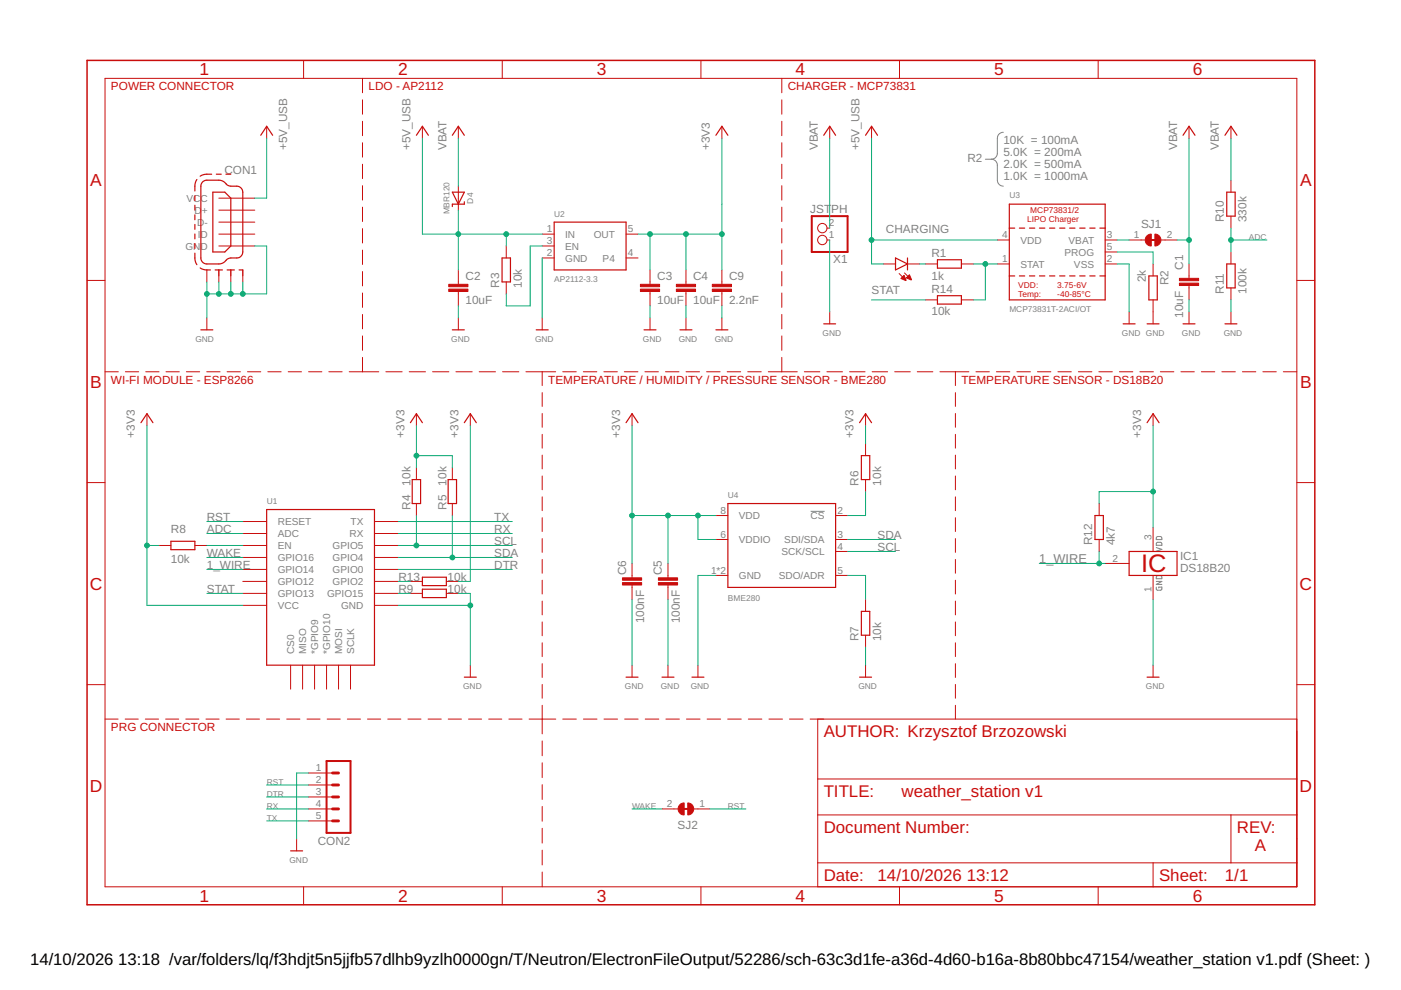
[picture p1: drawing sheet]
<svg xmlns="http://www.w3.org/2000/svg" width="297mm" height="210mm" viewBox="0 0 297 210" stroke-linecap="round" stroke-linejoin="round" font-family="sans-serif">
<path d="M208.9 33.8h1.3M210.2 33.8l.8 .2 .4 .7 .1 3.5 .1 .6 .6 .5 .5 .2M212.7 28l-.5 .2-.6 .6-.1 .5-.1 3.5-.4 .7-.8 .3M171.9 108.4h2.9M245.2 116.1l1.1 .4-1.1 .4M245.3 115.1l.8-.1 .2 .6h-1.1zM245.3 113.9l.8-.1 .2 .6h-1.1zM245.2 124.5l.1 .6h.8l.2-.1v-.5h-.6v.2M245.2 123.3h1.1l-1.1 .6h1.1M245.2 122.2l.2-.1h.7l.2 .1v.5h-1.1z" fill="none" stroke="#808080" stroke-width=".21"/>
<g fill="none" stroke="#c90d0c" stroke-width=".21">
<path d="M22.3 16.6h252.7v171.4h-252.7zM64.4 12.8v3.8M76.9 16.6v3.1M106.5 12.8v3.8M148.6 12.8v3.8M165.8 16.6v3.1M190.7 12.8v3.8M232.8 12.8v3.8M56.5 26.8v2.5M76.9 21.2v3M76.9 25.7v3.1M76.9 30.3v3"/>
<path d="M76.9 34.8v3.1M76.9 39.4v3M89.6 26.8v2.5M97.2 26.8v2.5M97.2 39.5v5.1M153.1 26.8v2.5M165.8 21.2v3M165.8 25.7v3.1M165.8 30.3v3M165.8 34.8v3.1M165.8 39.4v3M175.9 26.8v2.5"/>
<path d="M184.8 26.8v2.5M252.1 26.8v2.5M261 26.8v2.5M261 38.2v2.5M18.5 59.5h3.8M43.9 57.2v2.6M46.4 49.6h7.6M46.4 52.2h7.6M46.4 57.2v2.6M46.4 42h7.6M46.4 44.6h7.6M46.4 47.1h7.6"/>
<path d="M48.9 57.2v2.6M51.5 57.2v2.6M76.9 43.9v3.1M76.9 48.5v3M76.9 53v3.1M76.9 57.6v3M97.2 57.2v3.1M107.3 52.2v2.5M107.3 59.8v2.5M115 49.6h2.5M115 52.2h2.5M115 54.7h2.5"/>
<path d="M132.7 49.6h2.6M132.7 54.7h2.6M137.8 57.2v3.1M145.4 57.2v3.1M153.1 57.2v3.1M165.8 43.9v3.1M165.8 48.5v3M165.8 53v3.1M165.8 57.6v3M175.3 50.9h.6M175.3 48.4h.6M187.3 56h2.6"/>
<path d="M190.6 58l1.4 1.4M191.8 57.9l1.4 1.4M192.4 56h2.5M196.2 56h2.6M203.8 56h2.6M211.5 50.9h2.5M211.5 56h2.5M234.3 50.9h2.6M234.3 56h2.6M234.3 53.4h2.6M239.4 50.9h3.4M244.5 56v2.5"/>
<path d="M246.1 50.9h3.5M252.1 56v3M261 45.8v2.6M261 53.4v2.6M275 59.5h3.8M22.3 78.8h2.8M26.6 78.8h2.8M30.9 78.8h2.8M35.2 78.8h2.8M39.5 78.8h2.8M43.8 78.8h2.9M43.9 67.4v2.5"/>
<path d="M48.2 78.8h2.8M52.5 78.8h2.8M56.8 78.8h2.8M61.1 78.8h2.8M65.4 78.8h2.8M69.7 78.8h2.8M74 78.8h6.3M76.9 62.1v3.1M76.9 66.7v3M76.9 71.2v3.1M76.9 75.8v3M81.8 78.8h3.5"/>
<path d="M86.8 78.8h3.4M91.7 78.8h3.5M96.7 78.8h3.4M97.2 61.8v3.1M97.2 67.4v2.5M101.6 78.8h3.5M106.6 78.8h3.4M111.5 78.8h6.3M115 67.4v2.5M115 78.8v2.9M119.3 78.8h2.9M123.7 78.8h2.8"/>
<path d="M128 78.8h2.9M132.4 78.8h2.9M136.7 78.8h2.9M137.8 61.8v3.1M137.8 67.4v2.5M141.1 78.8h2.9M145.4 61.8v3.1M145.4 67.4v2.5M145.5 78.8h2.8M149.8 78.8h2.9M153.1 61.8v3.1M153.1 67.4v2.5"/>
<path d="M154.2 78.8h2.8M158.5 78.8h2.9M162.9 78.8h6.1M165.8 62.1v3.1M165.8 66.7v3M165.8 71.2v3.1M165.8 75.8v3M170.5 78.8h3.3M175.3 78.8h3.3M175.9 66.1v2.6M180.1 78.8h3.3M184.9 78.8h3.3"/>
<path d="M189.7 78.8h3.3M194.5 78.8h3.3M196.2 63.6h2.6M199.3 78.8h6.1M202.6 78.8v2.9M203.8 63.6h2.6M206.9 78.8h2.9M211.3 78.8h2.8M215.6 78.8h2.9M220 78.8h2.8M224.3 78.8h2.8M228.6 78.8h2.9"/>
<path d="M233 78.8h2.8M237.3 78.8h2.9M239.4 66.1v2.6M241.7 78.8h2.8M244.5 63.6v5.1M246 78.8h2.9M250.4 78.8h2.8M252.1 60.5v3.1M252.1 66.1v2.6M254.7 78.8h2.9M259.1 78.8h2.8M261 61v2.6"/>
<path d="M261 66.1v2.6M263.4 78.8h2.9M267.8 78.8h2.8M272.1 78.8h2.9M31.2 87.7v2.6M88.3 87.7v2.6M88.3 99.1v2.6M95.9 99.1v2.6M99.7 87.7v2.6M115 83.2v3M115 87.7v2.9M115 92.1v2.9"/>
<path d="M115 96.5v2.9M134 87.7v2.6M183.5 87.7v2.6M183.5 94.1v2.5M202.6 83.2v3M202.6 87.7v2.9M202.6 92.1v2.9M202.6 96.5v2.9M244.5 87.7v2.6M18.5 102.3h3.8M33.7 115.7h2.5M41.3 115.7h2.6"/>
<path d="M51.5 110.6h5M51.5 113.1h5M51.5 115.7h5M51.5 118.2h5M79.4 110.6h5.1M79.4 113.1h5.1M79.4 115.7h5.1M79.4 118.2h5.1M88.3 106.8v2.5M95.9 106.8v2.5M115 100.9v2.9M115 105.3v3"/>
<path d="M115 109.8v2.9M115 114.2v2.9M115 118.6v2.9M134 119.5v3M141.6 119.5v3M151.8 109.3h2.5M151.8 114.4h2.5M177.2 109.3h2.5M177.2 114.4h2.5M177.2 116.9h2.5M183.5 101.7v2.5M202.6 100.9v2.9"/>
<path d="M202.6 105.3v3M202.6 109.8v2.9M202.6 114.2v2.9M202.6 118.6v2.9M233 106.8v2.5M233 114.4v2.5M234.3 119.5h5.1M244.5 111.8v5.1M275 102.3h3.8M51.5 120.7h5M51.5 123.3h5M51.5 125.8h5"/>
<path d="M51.5 128.4h5M79.4 120.7h5.1M79.4 123.3h5.1M79.4 125.8h5.1M79.4 128.4h5.1M87 123.3h2.6M87 125.8h2.6M94.6 123.3h2.6M94.6 125.8h2.6M115 123v2.9M115 127.4v3M115 131.9v2.9"/>
<path d="M115 136.3v2.9M134 124v3.1M141.6 124v3.1M151.8 122h2.5M177.2 122h2.5M183.5 127.1v2.5M183.5 134.7v2.5M202.6 123v2.9M202.6 127.4v3M202.6 131.9v2.9M202.6 136.3v2.9M244.5 122v5.1"/>
<path d="M18.5 145.2h3.8M22.3 152.5h2.7M26.5 152.5h2.8M30.8 152.5h2.8M35.1 152.5h2.8M39.4 152.5h2.8M43.7 152.5h2.8M47.9 152.5h2.8M52.2 152.5h2.8M56.5 152.5h2.8M60.8 152.5h2.8M61.6 141v5.1"/>
<path d="M64.2 141v5.1M65.1 152.5h2.8M66.7 141v5.1M69.2 141v5.1M69.4 152.5h2.7M71.8 141v5.1M73.6 152.5h2.8M74.3 141v5.1M77.9 152.5h2.8M82.2 152.5h2.8M86.5 152.5h2.8M90.8 152.5h2.8"/>
<path d="M95 152.5h2.8M99.3 152.5h2.8M99.7 141v2.6M103.6 152.5h2.8M107.9 152.5h2.8M112.2 152.5h5.6M115 140.7v2.9M115 145.1v2.9M115 149.5v6.1M115 157.1v3.1M119.3 152.5h2.9M123.7 152.5h2.9"/>
<path d="M128.1 152.5h2.8M132.4 152.5h2.9M134 141v2.6M136.8 152.5h2.9M141.2 152.5h2.8M141.6 141v2.6M145.5 152.5h2.9M148 141v2.6M149.9 152.5h2.9M154.3 152.5h2.9M158.7 152.5h2.8M163 152.5h2.9"/>
<path d="M167.4 152.5h2.9M171.8 152.5h103.2M173.4 152.5v35.5M183.5 141v2.6M202.6 140.7v2.9M202.6 145.1v2.9M202.6 149.5v3M244.5 141v2.6M275 145.2h3.8M62.9 177.9v2.5M65.4 163.9h5.1M65.4 166.4h5.1"/>
<path d="M65.4 169h5.1M65.4 171.5h5.1M65.4 174.1h5.1M115 161.7v3.2M115 166.4v3.1M115 171v3.1M115 175.6v3.2M140.4 171.5h3.4M147.1 171.5h3.4M173.4 172.8h101.6M173.4 165.2h101.6M261 172.8v10.1"/>
<path d="M64.4 188v3.8M106.5 188v3.8M115 180.3v3.1M115 184.9v3.1M148.6 188v3.8M173.4 182.9h101.6M190.7 188v3.8M232.8 188v3.8M244.5 182.9v5.1"/>
<circle cx="174.3" cy="50.9" r=".99"/>
<circle cx="174.3" cy="48.4" r=".99"/>
</g>
<g fill="none" stroke="#c90d0c" stroke-width=".25">
<path d="M41.7 38.1l-.4 1v1.4M42.9 38.7l.7-.5h3.1l.7 .3 .7 .7a2.59 2.59 0 0 0 2.1 .3l.8 .3 .4 .4 .1 .5v12.7l-.1 .6-.4 .4a2.38 2.38 0 0 1-2.1 .3l-.8 .3-.7 .7-1 .3-2.8-.1-.5-.2-.5-.7v-15.5zM44.9 36.9l-1.4 .1-1.1 .4M45.9 36.9h1M47.9 36.9h1M55.3 28.7l1.2-1.9 1.3 1.9M88.3 28.7l1.3-1.9 1.2 1.9M95.9 28.7l1.3-1.9 1.2 1.9M151.8 28.7l1.3-1.9 1.2 1.9M174.6 28.7l1.3-1.9 1.3 1.9M183.5 28.7l1.3-1.9 1.3 1.9M250.8 28.7l1.3-1.9 1.3 1.9"/>
<path d="M259.7 28.7l1.3-1.9 1.3 1.9M41.3 53.7v1.4l.4 1M41.3 41.5v1M41.3 43.5v1.1M41.3 45.6v1M41.3 47.6v1M41.3 49.6v1.1M41.3 51.6v1.1M42.4 56.8l1.1 .4h1.1M45.1 40.7h2.6l1.2 1.3v10.2l-1.2 1.2h-2.6zM45.6 57.2h1.6M48.2 57.2h1.5"/>
<path d="M50.7 57.2h.8M95.9 40.7h2.5l-1.2 2.6zM98.4 42.8v.5h-2.5v.5M106.4 54.7h1.8v5.1h-1.8zM117.5 47.1h15.2v10.1h-15.2zM189.9 54.7l2.5 1.3-2.5 1.2zM192.4 54.7v2.5M198.8 55.1h5v1.8h-5zM214 43.3h20.3v20.3h-20.3zM214 48.4h1.1M214 58.5h1.1M216.1 48.4h1.2"/>
<path d="M216.1 58.5h1.2M218.3 48.4h1.1M218.3 58.5h1.1M220.4 48.4h1.1M220.4 58.5h1.1M222.5 48.4h1.1M222.5 58.5h1.1M224.7 48.4h1.1M224.7 58.5h1.1M226.8 48.4h1.1M226.8 58.5h1.1M228.9 48.4h1.2"/>
<path d="M228.9 58.5h1.2M231.1 48.4h1.1M231.1 58.5h1.1M233.2 48.4h1.1M233.2 58.5h1.1M243.6 58.5h1.8v5.1h-1.8zM260.1 40.7h1.8v5.1h-1.8zM260.1 56h1.8v5h-1.8zM42.6 69.9h2.5M95.9 69.9h2.5M113.7 69.9h2.5M136.5 69.9h2.6"/>
<path d="M144.2 69.9h2.5M151.8 69.9h2.5M174.6 68.7h2.6M198.8 62.7h5v1.8h-5zM238.1 68.7h2.6M243.2 68.7h2.5M250.8 68.7h2.6M259.7 68.7h2.6M29.9 89.6l1.3-1.9 1.2 1.9M87 89.6l1.3-1.9 1.3 1.9M98.4 89.6l1.3-1.9 1.3 1.9M132.7 89.6l1.3-1.9 1.3 1.9"/>
<path d="M182.2 89.6l1.3-1.9 1.3 1.9M182.6 96.6h1.8v5.1h-1.8zM243.2 89.6l1.3-1.9 1.2 1.9M36.2 114.8h5.1v1.7h-5.1zM56.5 108h22.9v33h-22.9zM87.4 101.7h1.8v5.1h-1.8zM95 101.7h1.8v5.1h-1.8zM154.3 106.8h22.9v17.7h-22.9zM232.2 109.3h1.7v5.1h-1.7zM239.4 116.9h10.2v5.1h-10.2zM89.6 124.9h5v1.8h-5zM89.6 122.4h5v1.8h-5z"/>
<path d="M182.6 129.6h1.8v5.1h-1.8zM98.4 143.6h2.6M132.7 143.6h2.6M140.4 143.6h2.5M146.7 143.6h2.5M182.2 143.6h2.6M243.2 143.6h2.5M61.6 180.4h2.6"/>
</g>
<path d="M172.1 45.8h7.6v7.6h-7.6zM243.8 50.9h1.3M69.2 161.4h5.1v15.2h-5.1zM144.8 171.5h1.3" fill="none" stroke="#c90d0c" stroke-width=".42"/>
<g fill="#c90d0c" stroke="#c90d0c" stroke-width=".21">
<path d="M244.9 49.6a1.26 1.26 0 0 1 1.2 1.3 1.26 1.26 0 0 1-1.2 1.3z" fill-rule="evenodd"/>
<path d="M243.1 50l.5-.3 .5-.1v2.6a1.26 1.26 0 0 1-1.2-.8 1.26 1.26 0 0 1 .2-1.4z" fill-rule="evenodd"/>
<path d="M191 59l.7-.6 .4 1z" fill-rule="evenodd"/>
<path d="M192.2 58.9l.6-.6 .5 1z" fill-rule="evenodd"/>
<path d="M144.1 170.7l.5-.4 .5-.1v2.6a1.26 1.26 0 0 1-1.2-.8 1.26 1.26 0 0 1 .2-1.3z" fill-rule="evenodd"/>
<path d="M145.8 170.2a1.27 1.27 0 0 1 1.3 1.3 1.27 1.27 0 0 1-1.3 1.3z" fill-rule="evenodd"/>
</g>
<g fill="#c90d0c" stroke="#c90d0c" stroke-width=".21">
<path d="M250.1 60h4v.5h-4z"/>
<path d="M250.1 59h4v.5h-4z"/>
<path d="M151 61.3h4.1v.5h-4.1z"/>
<path d="M151 60.3h4.1v.5h-4.1z"/>
<path d="M95.1 61.3h4.1v.5h-4.1z"/>
<path d="M95.1 60.3h4.1v.5h-4.1z"/>
<path d="M135.8 61.3h4v.5h-4z"/>
<path d="M135.8 60.3h4v.5h-4z"/>
<path d="M143.4 61.3h4.1v.5h-4.1z"/>
<path d="M143.4 60.3h4.1v.5h-4.1z"/>
<path d="M139.6 123.5h4.1v.5h-4.1z"/>
<path d="M139.6 122.5h4.1v.5h-4.1z"/>
<path d="M132 123.5h4v.5h-4z"/>
<path d="M132 122.5h4v.5h-4z"/>
</g>
<path d="M70.5 169h1.3M70.5 166.4h1.3M70.5 163.9h1.3M70.5 174.1h1.3M70.5 171.5h1.3" fill="none" stroke="#c90d0c" stroke-width=".61"/>
<path d="M18.5 12.8h260.3v179h-260.3z" fill="none" stroke="#c90d0c" stroke-width=".32"/>
<g fill="none" stroke="#0dab76" stroke-width=".21">
<path d="M56.5 29.3v12.7h-2.5M89.6 29.3v20.3h25.4M97.2 29.3v10.2M153.1 29.3v27.9M175.9 29.3v19.1M184.8 29.3v26.7h2.5M252.1 29.3v26.7M261 29.3v8.9M43.9 59.8v7.6M46.4 59.8v2.5M48.9 59.8v2.5M51.5 59.8v2.5"/>
<path d="M54 52.2h2.5v10.1h-12.6M97.2 44.6v12.6M107.3 49.6v2.6M115 54.7v12.7M115 52.2h-2.6v12.7h-5.1v-2.6M135.3 49.6h17.8M137.8 49.6v7.6M145.4 49.6v7.6M175.9 50.9v15.2M184.8 50.9h26.7M194.9 56h1.3M206.4 56h5.1"/>
<path d="M208.9 56v7.6h-2.5M236.9 56h2.5v10.1M236.9 53.4h7.6v2.6M236.9 50.9h2.5M249.6 50.9h2.5M261 48.4v5M261 50.9h7.6M97.2 64.9v2.5M137.8 64.9v2.5M145.4 64.9v2.5M153.1 64.9v2.5M184.8 63.6h11.4"/>
<path d="M252.1 63.6v2.5M261 63.6v2.5M31.2 90.3v38.1h20.3M88.3 90.3v8.8M88.3 96.6h7.6v2.5M99.7 90.3v33h-2.5M134 90.3v29.2M183.5 90.3v3.8M244.5 90.3v21.5M31.2 115.7h2.5M43.9 115.7h7.6M43.9 113.1h7.6"/>
<path d="M43.9 110.6h7.6M43.9 118.2h7.6M84.5 115.7h24.1M84.5 113.1h24.1M84.5 110.6h24.1M84.5 118.2h24.1M88.3 109.3v6.4M95.9 109.3v8.9M134 109.3h17.8M141.6 109.3v10.2M148 109.3v5.1h3.8M179.7 114.4h10.2"/>
<path d="M179.7 116.9h10.2M183.5 104.2v5.1h-3.8M220.3 119.5h14M233 116.9v2.6M244.5 104.2h-11.5v2.6M43.9 125.8h7.6M43.9 120.7h7.6M84.5 128.4h15.2M84.5 125.8h2.5M84.5 123.3h2.5M84.5 120.7h24.1M97.2 125.8h2.5v15.2"/>
<path d="M134 127.1v13.9M141.6 127.1v13.9M151.8 122h-3.8v19M179.7 122h3.8v5.1M183.5 137.2v3.8M244.5 127.1v13.9M56.5 171.5h8.9M56.5 174.1h8.9M56.5 169h8.9M56.5 166.4h8.9M65.4 163.9h-2.5v14M134 171.5h6.4"/>
<path d="M150.5 171.5h7.6"/>
</g>
<g fill="#0dab76" stroke="#0dab76" stroke-width=".21">
<circle cx="99.7" cy="128.4" r=".51"/>
<circle cx="43.9" cy="62.3" r=".51"/>
<circle cx="46.4" cy="62.3" r=".51"/>
<circle cx="48.9" cy="62.3" r=".51"/>
<circle cx="51.5" cy="62.3" r=".51"/>
<circle cx="252.1" cy="50.9" r=".51"/>
<circle cx="208.9" cy="56" r=".51"/>
<circle cx="137.8" cy="49.6" r=".51"/>
<circle cx="145.4" cy="49.6" r=".51"/>
<circle cx="153.1" cy="49.6" r=".51"/>
<circle cx="31.2" cy="115.7" r=".51"/>
<circle cx="88.3" cy="96.6" r=".51"/>
<circle cx="148" cy="109.3" r=".51"/>
<circle cx="141.6" cy="109.3" r=".51"/>
<circle cx="134" cy="109.3" r=".51"/>
<circle cx="244.5" cy="104.2" r=".51"/>
<circle cx="97.2" cy="49.6" r=".51"/>
<circle cx="107.3" cy="49.6" r=".51"/>
<circle cx="184.8" cy="50.9" r=".51"/>
<circle cx="88.3" cy="115.7" r=".51"/>
<circle cx="95.9" cy="118.2" r=".51"/>
<circle cx="261" cy="50.9" r=".51"/>
<circle cx="233" cy="119.5" r=".51"/>
</g>
<text font-size="5.4" fill="#c90d0c" x="241.9" y="121.4">IC</text>
<g font-size="3.7" fill="#c90d0c">
<text x="42.3" y="16">1</text>
<text x="84.4" y="16">2</text>
<text x="126.5" y="16">3</text>
<text x="168.6" y="16">4</text>
<text x="210.8" y="16">5</text>
<text x="252.9" y="16">6</text>
<text x="19.1" y="39.3">A</text>
<text x="275.6" y="39.3">A</text>
<text x="19.1" y="82.2">B</text>
<text x="275.6" y="82.2">B</text>
<text x="19" y="125">C</text>
<text x="275.5" y="125">C</text>
<text x="19" y="167.9">D</text>
<text x="275.5" y="167.9">D</text>
<text x="42.3" y="191.2">1</text>
<text x="84.4" y="191.2">2</text>
<text x="126.5" y="191.2">3</text>
<text x="168.6" y="191.2">4</text>
<text x="210.8" y="191.2">5</text>
<text x="252.9" y="191.2">6</text>
</g>
<g font-size="3.6" fill="#c90d0c">
<text x="174.6" y="156.3">AUTHOR: Krzysztof Brzozowski</text>
<text x="174.6" y="169">TITLE:</text>
<text x="191.1" y="169">weather_station v1</text>
<text x="174.6" y="176.6">Document Number:</text>
<text x="262.3" y="176.6">REV:</text>
<text x="266.1" y="180.4">A</text>
<text x="174.6" y="186.8">Date:</text>
<text x="186.1" y="186.8">14/10/2026</text>
<text x="205" y="186.8">13:12</text>
<text x="245.7" y="186.8">Sheet:</text>
<text x="259.7" y="186.8">1/1</text>
</g>
<g font-size="3.5">
<text x="6.4" y="204.7">14/10/2026</text>
<text x="25.1" y="204.7">13:18 /var/folders/lq/f3hdjt5n5jjfb57dlhb9yzlh0000gn/T/Neutron/ElectronFileOutput/52286/sch-63c3d1fe-a36d-4d60-b16a-8b80bbc47154/weather_station v1.pdf (Sheet: )</text>
</g>
<text font-size="2.7" fill="#808080" x="220.3" y="119.5">1_WIRE</text>
<g font-size="2.5" fill="#c90d0c">
<text x="23.5" y="19.2">POWER CONNECTOR</text>
<text x="78.1" y="19.2">LDO - AP2112</text>
<text x="167" y="19.2">CHARGER - MCP73831</text>
<text x="23.5" y="81.4">WI-FI MODULE - ESP8266</text>
<text x="116.2" y="81.4">TEMPERATURE / HUMIDITY / PRESSURE SENSOR - BME280</text>
<text x="203.8" y="81.4">TEMPERATURE SENSOR - DS18B20</text>
<text x="23.5" y="155">PRG CONNECTOR</text>
</g>
<g font-size="2.5" fill="#808080">
<text x="60.9" y="31.8" transform="rotate(-90 60.9 31.8)">+5V_USB</text>
<text x="87" y="31.8" transform="rotate(-90 87 31.8)">+5V_USB</text>
<text x="94.6" y="31.8" transform="rotate(-90 94.6 31.8)">VBAT</text>
<text x="150.5" y="31.8" transform="rotate(-90 150.5 31.8)">+3V3</text>
<text x="173.4" y="31.8" transform="rotate(-90 173.4 31.8)">VBAT</text>
<text x="182.3" y="31.8" transform="rotate(-90 182.3 31.8)">+5V_USB</text>
<text x="205.1" y="34.4">R2</text>
<text x="212.7" y="30.6">10K = 100mA</text>
<text x="212.7" y="33.1">5.0K = 200mA</text>
<text x="212.7" y="35.7">2.0K = 500mA</text>
<text x="249.6" y="31.8" transform="rotate(-90 249.6 31.8)">VBAT</text>
<text x="258.4" y="31.8" transform="rotate(-90 258.4 31.8)">VBAT</text>
<text x="47.6" y="36.9">CON1</text>
<text x="212.7" y="38.2">1.0K = 1000mA</text>
<text x="171.8" y="45.1">JST</text>
<text x="176.2" y="45.1">PH</text>
<text x="259.5" y="47.1" transform="rotate(-90 259.5 47.1)">R10</text>
<text x="264.3" y="47.1" transform="rotate(-90 264.3 47.1)">330k</text>
<text x="187.8" y="49.4">CHARGING</text>
<text x="241.9" y="48.4">SJ1</text>
<text x="98.7" y="59.4">C2</text>
<text x="139.3" y="59.4">C3</text>
<text x="147" y="59.4">C4</text>
<text x="154.6" y="59.4">C9</text>
<text x="176.7" y="55.8">X1</text>
<text x="197.5" y="59.3">1k</text>
<text x="197.5" y="54.5">R1</text>
<text x="243" y="59.9" transform="rotate(-90 243 59.9)">2k</text>
<text x="250.8" y="57.2" transform="rotate(-90 250.8 57.2)">C1</text>
<text x="98.7" y="64.5">10uF</text>
<text x="105.8" y="61.1" transform="rotate(-90 105.8 61.1)">R3</text>
<text x="110.6" y="61.1" transform="rotate(-90 110.6 61.1)">10k</text>
<text x="139.3" y="64.5">10uF</text>
<text x="147" y="64.5">10uF</text>
<text x="154.6" y="64.5">2.2nF</text>
<text x="184.8" y="62.3">STAT</text>
<text x="197.5" y="62.1">R14</text>
<text x="247.7" y="60.4" transform="rotate(-90 247.7 60.4)">R2</text>
<text x="259.5" y="62.3" transform="rotate(-90 259.5 62.3)">R11</text>
<text x="264.3" y="62.3" transform="rotate(-90 264.3 62.3)">100k</text>
<text x="197.5" y="66.9">10k</text>
<text x="250.8" y="67.4" transform="rotate(-90 250.8 67.4)">10uF</text>
<text x="28.6" y="92.8" transform="rotate(-90 28.6 92.8)">+3V3</text>
<text x="85.8" y="92.8" transform="rotate(-90 85.8 92.8)">+3V3</text>
<text x="97.2" y="92.8" transform="rotate(-90 97.2 92.8)">+3V3</text>
<text x="131.5" y="92.8" transform="rotate(-90 131.5 92.8)">+3V3</text>
<text x="181" y="92.8" transform="rotate(-90 181 92.8)">+3V3</text>
<text x="241.9" y="92.8" transform="rotate(-90 241.9 92.8)">+3V3</text>
<text x="87" y="103" transform="rotate(-90 87 103)">10k</text>
<text x="94.6" y="103" transform="rotate(-90 94.6 103)">10k</text>
<text x="182" y="103" transform="rotate(-90 182 103)">R6</text>
<text x="186.8" y="103" transform="rotate(-90 186.8 103)">10k</text>
<text x="36.2" y="113.1">R8</text>
<text x="43.8" y="110.6">RST</text>
<text x="43.8" y="113.1">ADC</text>
<text x="87" y="108" transform="rotate(-90 87 108)">R4</text>
<text x="94.6" y="108" transform="rotate(-90 94.6 108)">R5</text>
<text x="104.8" y="113.1">RX</text>
<text x="104.8" y="110.6">TX</text>
<text x="36.2" y="119.5">10k</text>
<text x="43.8" y="118.2">WAKE</text>
<text x="104.8" y="115.6">SCL</text>
<text x="104.8" y="118.2">SDA</text>
<text x="186.1" y="116.9">SCL</text>
<text x="186.1" y="114.4">SDA</text>
<text x="231.5" y="115.6" transform="rotate(-90 231.5 115.6)">R12</text>
<text x="236.3" y="115.6" transform="rotate(-90 236.3 115.6)">4k7</text>
<text x="250.2" y="118.8">IC1</text>
<text x="43.8" y="120.7">1_WIRE</text>
<text x="43.8" y="125.8">STAT</text>
<text x="84.5" y="125.8">R9</text>
<text x="84.5" y="123.3">R13</text>
<text x="94.9" y="125.8">10k</text>
<text x="94.9" y="123.3">10k</text>
<text x="104.8" y="120.7">DTR</text>
<text x="132.7" y="122" transform="rotate(-90 132.7 122)">C6</text>
<text x="140.4" y="122" transform="rotate(-90 140.4 122)">C5</text>
<text x="250.2" y="121.4">DS18B20</text>
<text x="136.5" y="132.2" transform="rotate(-90 136.5 132.2)">100nF</text>
<text x="144.2" y="132.2" transform="rotate(-90 144.2 132.2)">100nF</text>
<text x="182" y="136" transform="rotate(-90 182 136)">R7</text>
<text x="186.8" y="136" transform="rotate(-90 186.8 136)">10k</text>
<text x="67.4" y="179.1">CON2</text>
<text x="143.7" y="175.8">SJ2</text>
</g>
<g font-size="2.1" fill="#808080">
<text x="39.5" y="42.8">VCC</text>
<text x="41.3" y="45.3">D</text>
<text x="41.8" y="47.8">D-</text>
<text x="42.8" y="45.3">+</text>
<text x="39.3" y="52.9">GND</text>
<text x="41.9" y="50.4">ID</text>
<text x="116" y="49.3">1</text>
<text x="116" y="51.8">3</text>
<text x="119.8" y="50.4">IN</text>
<text x="119.8" y="52.9">EN</text>
<text x="125.9" y="50.4">OUT</text>
<text x="133.1" y="49.3">5</text>
<text x="175.7" y="50.5">1</text>
<text x="175.7" y="48">2</text>
<text x="212.5" y="50.5">4</text>
<text x="216.3" y="51.7">VDD</text>
<text x="226.6" y="51.7">VBAT</text>
<text x="234.7" y="50.5">3</text>
<text x="234.7" y="53.1">5</text>
<text x="240.4" y="50.5">1</text>
<text x="247.4" y="50.5">2</text>
<text x="116" y="54.3">2</text>
<text x="119.8" y="55.5">GND</text>
<text x="127.8" y="55.5">P4</text>
<text x="133.1" y="54.3">4</text>
<text x="212.5" y="55.6">1</text>
<text x="216.3" y="56.7">STAT</text>
<text x="225.7" y="54.2">PROG</text>
<text x="227.7" y="56.7">VSS</text>
<text x="234.7" y="55.6">2</text>
<text x="58.9" y="111.3">RESET</text>
<text x="58.9" y="113.9">ADC</text>
<text x="74.1" y="113.9">RX</text>
<text x="74.3" y="111.3">TX</text>
<text x="152.8" y="108.9">8</text>
<text x="156.7" y="110.1">VDD</text>
<text x="171.9" y="110.1">CS</text>
<text x="177.5" y="108.9">2</text>
<text x="58.9" y="116.4">EN</text>
<text x="58.9" y="118.9">GPIO16</text>
<text x="70.5" y="118.9">GPIO4</text>
<text x="70.5" y="116.4">GPIO5</text>
<text x="152.8" y="114">6</text>
<text x="156.7" y="115.1">VDDIO</text>
<text x="165.7" y="117.7">SCK/SCL</text>
<text x="166.3" y="115.1">SDI/SDA</text>
<text x="177.5" y="114">3</text>
<text x="177.5" y="116.6">4</text>
<text x="235.9" y="119.1">2</text>
<text x="244.1" y="114.6" transform="rotate(-90 244.1 114.6)">3</text>
<text x="58.9" y="121.5">GPIO14</text>
<text x="58.9" y="124">GPIO12</text>
<text x="70.5" y="124">GPIO2</text>
<text x="70.5" y="121.5">GPIO0</text>
<text x="150.7" y="121.6">1*2</text>
<text x="156.7" y="122.8">GND</text>
<text x="165.1" y="122.8">SDO/ADR</text>
<text x="177.5" y="121.6">5</text>
<text x="244.1" y="125.5" transform="rotate(-90 244.1 125.5)">1</text>
<text x="58.9" y="126.6">GPIO13</text>
<text x="58.9" y="129.1">VCC</text>
<text x="69.3" y="126.6">GPIO15</text>
<text x="72.3" y="129.1">GND</text>
<text x="62.4" y="138.7" transform="rotate(-90 62.4 138.7)">CS0</text>
<text x="64.9" y="138.7" transform="rotate(-90 64.9 138.7)">MISO</text>
<text x="67.5" y="138.7" transform="rotate(-90 67.5 138.7)">*GPIO9</text>
<text x="70" y="138.7" transform="rotate(-90 70 138.7)">*GPIO10</text>
<text x="72.5" y="138.7" transform="rotate(-90 72.5 138.7)">MOSI</text>
<text x="75.1" y="138.7" transform="rotate(-90 75.1 138.7)">SCLK</text>
<text x="67" y="163.5">1</text>
<text x="67" y="166.1">2</text>
<text x="67" y="168.6">3</text>
<text x="67" y="171.2">4</text>
<text x="67" y="173.7">5</text>
<text x="141.4" y="171.2">2</text>
<text x="148.3" y="171.2">1</text>
</g>
<g font-size="1.8" fill="#808080">
<text x="95.3" y="45.5" transform="rotate(-90 95.3 45.5)">MBR120</text>
<text x="100.4" y="43.2" transform="rotate(-90 100.4 43.2)">D4</text>
<text x="117.5" y="46.1">U2</text>
<text x="214" y="42">U3</text>
<text x="264.8" y="50.9">ADC</text>
<text x="117.5" y="59.8">AP2112-3.3</text>
<text x="174.4" y="71.2">GND</text>
<text x="214" y="66.1">MCP73831T-2ACI/OT</text>
<text x="237.9" y="71.2">GND GND</text>
<text x="250.6" y="71.2">GND</text>
<text x="259.5" y="71.2">GND</text>
<text x="41.4" y="72.5">GND</text>
<text x="95.7" y="72.5">GND</text>
<text x="113.4" y="72.5">GND</text>
<text x="136.3" y="72.5">GND</text>
<text x="143.9" y="72.5">GND</text>
<text x="151.5" y="72.5">GND</text>
<text x="56.5" y="106.8">U1</text>
<text x="154.3" y="105.5">U4</text>
<text x="154.3" y="127.3">BME280</text>
<text x="98.2" y="146.1">GND</text>
<text x="132.5" y="146.1">GND</text>
<text x="140.1" y="146.1">GND</text>
<text x="146.4" y="146.1">GND</text>
<text x="182" y="146.1">GND</text>
<text x="242.9" y="146.1">GND</text>
<text x="56.5" y="166.4">RST</text>
<text x="56.5" y="171.5">RX</text>
<text x="56.5" y="169">DTR</text>
<text x="134" y="171.5">WAKE</text>
<text x="154.3" y="171.5">RST</text>
<text x="56.5" y="174.1">TX</text>
<text x="61.4" y="182.9">GND</text>
</g>
<g font-size="1.8" fill="#c90d0c">
<text x="217.8" y="47.1">LIPO Charger</text>
<text x="218.4" y="45.2">MCP73831/2</text>
<text x="215.9" y="63">Temp:</text>
<text x="215.9" y="61.1">VDD:</text>
<text x="224.2" y="63">-40-85°C</text>
<text x="224.2" y="61.1">3.75-6V</text>
</g>
</svg>
